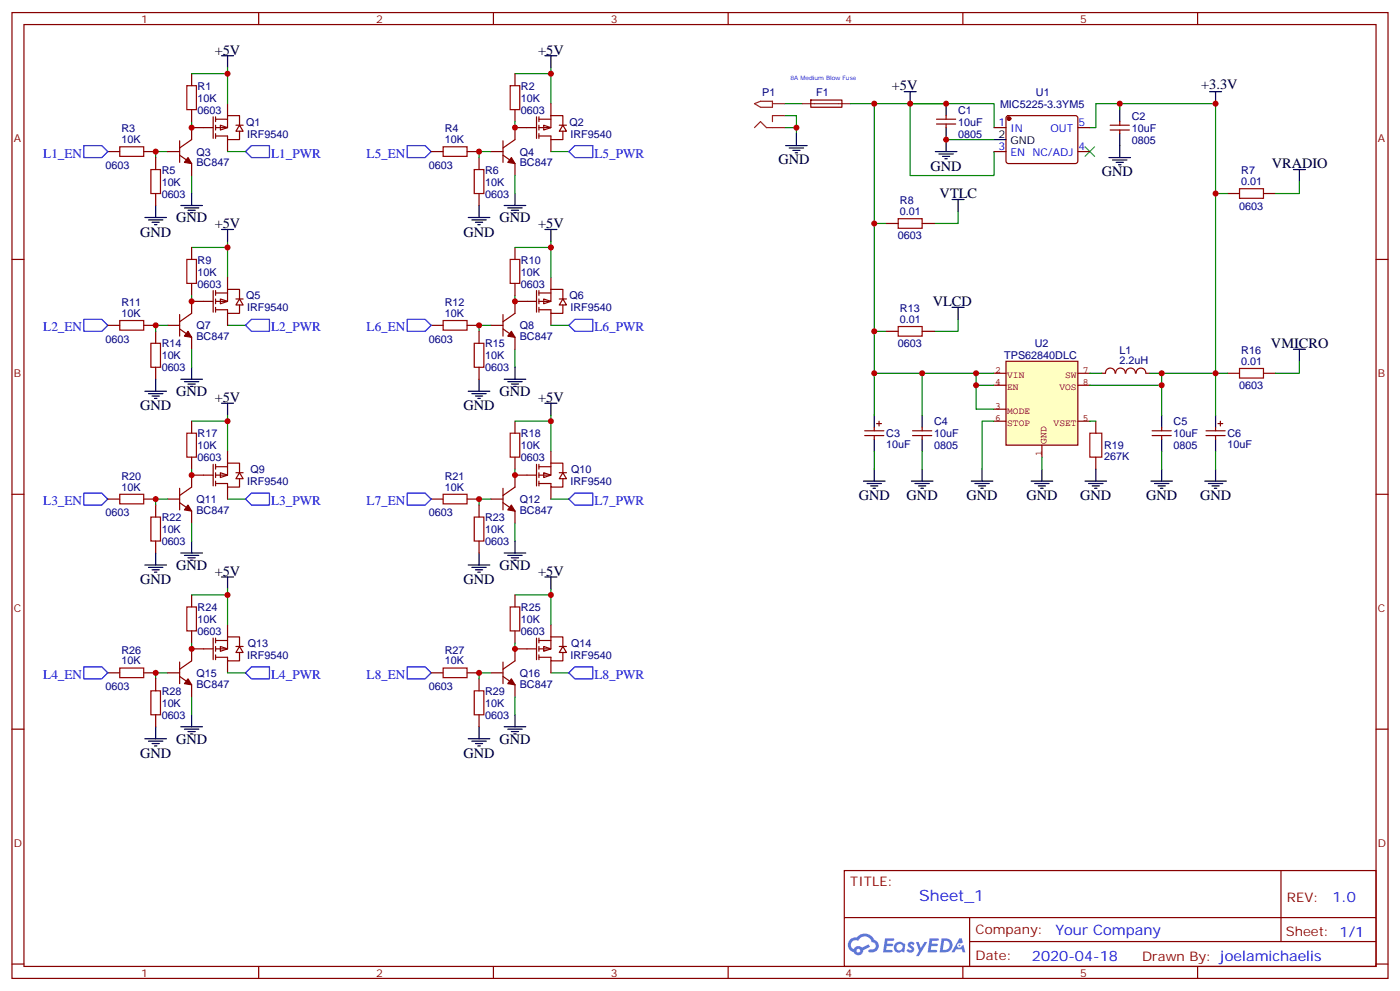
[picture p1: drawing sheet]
<svg xmlns="http://www.w3.org/2000/svg" width="412mm" height="292mm" viewBox="0 0 412 292" stroke-linecap="round" stroke-linejoin="round" font-family="sans-serif">
<g fill="none" stroke="#870000" stroke-width=".35">
<path d="M3.5 3.7h405.4v284.3h-405.4zM7.1 7.2h398.2v277.3h-398.2zM76.2 3.7v3.5M145.3 3.7v3.5M214.5 3.7v3.5M283.6 3.7v3.5M352.8 3.7v3.5M3.5 76.4h3.6M405.3 76.4h3.6M3.5 145.5h3.6M405.3 145.5h3.6M3.5 214.7h3.6"/>
<path d="M405.3 214.7h3.6M248.7 256.3h156.6v28.2h-156.6zM377.3 256.3v20.9M248.7 270.1h156.5M285.6 277.2h119.6M285.6 270.1v14.2M3.5 283.8h3.6M76.2 284.5v3.5M145.3 284.5v3.5M214.5 284.5v3.5M283.6 284.5v3.5M352.8 284.5v3.5"/>
<path d="M405.3 283.8h3.6"/>
</g>
<g fill="#5487ff">
<path d="M267.7 277.5a1.22 1.22 0 0 1 1.7 .2l-.4 .6a.47 .47 0 0 0-.3-.4 .47 .47 0 0 0-.5 .2l.1 .2a1.14 1.14 0 0 1 .8 1.8 1.14 1.14 0 0 1-1.9 0l-.2-.2 .5-.6 .7 .5a.29 .29 0 0 0 .3-.3 .29 .29 0 0 0-.2-.3 1.04 1.04 0 0 1-.6-1.7z"/>
<path d="M260.7 276.2h2.4l.3 .2-.2 .5-1.8 .1-.1 .8h1.5l.3 .4-.3 .4h-1.6l-.2 1.1h1.7l.2 .3-.2 .3-2.6 .1z"/>
<path d="M273.8 276.2h2.4l.3 .2-.1 .5-1.8 .1-.2 .8h1.6l.3 .4-.4 .4-1.6-.1-.1 1.1 1.7 .1 .2 .3-.2 .3-2.6 .1z"/>
<path d="M282.6 276.2h.7l.3 1.3-.6 .3a.69 .69 0 0 0-1 .3 .69 .69 0 0 0 .4 .9 .69 .69 0 0 0 .9-.6l.5-.2 .6 2.2h-.8l-.2-.9h-1.8l-.5 .9h-.8z"/>
<path d="M269.8 277.3h.8l.6 1.8 1.1-1.8h.9l-2.6 4.2h-.8l.9-1.5z"/>
<path d="M277.4 276.2l-.6 4.2h1.3a2.11 2.11 0 0 0 2.5-2.1 2.11 2.11 0 0 0-2.5-2.1zM278.1 277a1.39 1.39 0 0 1 1.7 1.4 1.39 1.39 0 0 1-1.8 1.2h-.3z"/>
<path d="M263.7 277.8a1.54 1.54 0 0 0-.1 2.2 1.54 1.54 0 0 0 2.2 .1l.6 .3 .3-2.3-.2-.3h-.4a1.49 1.49 0 0 0-2.4 0zM264 278.8a.94 .94 0 0 1 1.8 0 .94 .94 0 0 1-1.8 0z"/>
<path d="M250.4 276.6a2.18 2.18 0 0 0 1.1 3.7 1.44 1.44 0 0 0 1.6 .9 1.44 1.44 0 0 0 1.2-1.4l2-1.1-.5-.7-1.9 1a1.47 1.47 0 0 0-2.4 .4 1.39 1.39 0 0 1-.7-1.9 1.39 1.39 0 0 1 2-.5 2.12 2.12 0 0 1 2.2-1.3 2.12 2.12 0 0 1 1.9 1.7 1.14 1.14 0 0 1 1.1 1.4 1.14 1.14 0 0 1-1.7 .7 .43 .43 0 0 0-.5 .4 .43 .43 0 0 0 .4 .5 1.98 1.98 0 0 0 2.5-1.2 1.98 1.98 0 0 0-1.2-2.6 3.1 3.1 0 0 0-5.3-.6l-.9 .1zM252.3 279.9a.55 .55 0 0 1 1.1 0 .55 .55 0 0 1-1.1 0z"/>
<circle cx="282.6" cy="278.3" r=".26"/>
</g>
<path d="M162.3 19.9v10.6M151.7 21.7h10.6M162.3 44.6h5.3" fill="none" stroke="#008700" stroke-width=".35"/>
<path d="M169.3 42.9h5.3v3.5h-5.3l-1.7-1.8z" fill="none" stroke="#00f" stroke-width=".35"/>
<path d="M150.3 25.2h2.8v7.1h-2.8z" fill="none" stroke="#a10000" stroke-width=".35"/>
<path d="M151.7 21.7v3.5M151.7 32.3v3.5" fill="none" stroke="#870000" stroke-width=".35"/>
<path d="M160.5 16.4h3.5M162.3 16.4v3.5" fill="none" stroke="#000" stroke-width=".35"/>
<g fill="#fff" stroke="#870000" stroke-width=".35">
<path d="M160.2 36.9l2.1 .7-2.1 .7z"/>
<path d="M165.8 36.9l1.1 1.7h-2.2z"/>
</g>
<g fill="none" stroke="#870000" stroke-width=".35">
<path d="M158 34.4v6.3M158 37.6h-6.3v3.5l-3.5 2.5M158.7 35.1h3.6M158.7 34.4v1.4M158.7 36.9v1.4M158.7 39.3v1.4M162.3 34h3.5v2.9M162.3 34v3.6h-3.6M162.3 30.5v3.5M164.7 36.9h2.2M165.8 38.6v2.5h-3.5v-1.1h-3.6M127 44.6h3.5"/>
<path d="M137.6 44.6h3.5M141.1 46.4v3.5M141.1 57v3.5M144.6 44.6h3.6M148.2 45.7l3.5 2.5v3.5M148.2 41.5v6.3M162.3 41.1v3.5M127 95.8h3.5M137.6 95.8h3.5M141.1 97.5v3.6M144.6 95.8h3.6M148.2 96.8l3.5 2.5v3.5"/>
<path d="M148.2 92.6v6.4M151.7 88.7v3.6l-3.5 2.4M141.1 108.1v3.6"/>
</g>
<path d="M119.9 42.9h5.3l1.8 1.7-1.8 1.8h-5.3zM119.9 94h5.3l1.8 1.8-1.8 1.7h-5.3z" fill="none" stroke="#00f" stroke-width=".35"/>
<g fill="#870000" stroke="#870000" stroke-width=".35">
<path d="M150.6 46.4l1.1 1.8-2.1-.4z"/>
<path d="M150.6 97.5l1.1 1.8-2.1-.3z"/>
</g>
<g fill="none" stroke="#000" stroke-width=".35">
<path d="M151.7 57v3.5M137.9 64h6.4M139 64.7h4.2M140.1 65.4h2.1M140.8 66.1h.7M141.1 60.5v3.5M148.5 60.5h6.4M149.6 61.2h4.2M150.6 61.9h2.2M151.3 62.6h.7M137.9 115.2h6.4M139 115.9h4.2"/>
<path d="M140.1 116.6h2.1M140.8 117.3h.7M141.1 111.7v3.5M148.5 111.7h6.4M149.6 112.4h4.2M150.6 113.1h2.2M151.3 113.8h.7M151.7 108.1v3.6"/>
</g>
<path d="M130.5 43.2h7.1v2.8h-7.1zM139.7 49.9h2.8v7.1h-2.8zM130.5 94.4h7.1v2.8h-7.1zM139.7 101.1h2.8v7h-2.8z" fill="none" stroke="#a10000" stroke-width=".35"/>
<path d="M151.7 35.8v1.8M144.6 44.6h-3.5v1.8M151.7 51.7v5.3M144.6 95.8h-3.5v1.7M151.7 87v1.7M151.7 102.8v5.3" fill="none" stroke="#008700" stroke-width=".35"/>
<g fill="#fff" stroke="#870000" stroke-width=".35">
<path d="M160.2 88l2.1 .7-2.1 .7z"/>
<path d="M165.8 88l1.1 1.8h-2.2z"/>
</g>
<g fill="none" stroke="#870000" stroke-width=".35">
<path d="M151.7 72.8v3.6M151.7 88.7h6.3M151.7 83.4v3.6M158 85.5v6.4M158.7 86.3h3.6M158.7 85.5v1.5M158.7 88v1.4M158.7 90.5v1.4M162.3 85.2h3.5v2.8M162.3 85.2v3.5h-3.6M162.3 81.7v3.5M162.3 92.3v3.5"/>
<path d="M164.7 88h2.2M165.8 89.8v2.5h-3.5v-1.1h-3.6M151.7 175.2v3.5M151.7 185.7v3.6"/>
</g>
<path d="M160.5 67.6h3.5M162.3 67.6v3.5M160.5 169.9h3.5M162.3 169.9v3.5" fill="none" stroke="#000" stroke-width=".35"/>
<path d="M151.7 72.8h10.6M162.3 71.1v10.6M162.3 95.8h5.3M151.7 175.2h10.6M162.3 173.4v10.6M162.3 198.1h5.3" fill="none" stroke="#008700" stroke-width=".35"/>
<path d="M150.3 76.4h2.8v7h-2.8zM150.3 178.7h2.8v7h-2.8z" fill="none" stroke="#a10000" stroke-width=".35"/>
<path d="M169.3 94h5.3v3.5h-5.3l-1.7-1.7zM169.3 196.3h5.3v3.5h-5.3l-1.7-1.7z" fill="none" stroke="#00f" stroke-width=".35"/>
<g fill="#fff" stroke="#870000" stroke-width=".35">
<path d="M160.2 190.3l2.1 .7-2.1 .7z"/>
<path d="M165.8 190.3l1.1 1.8h-2.2z"/>
</g>
<g fill="none" stroke="#870000" stroke-width=".35">
<path d="M151.7 139.9v3.5l-3.5 2.5M127 146.9h3.5M137.6 146.9h3.5M141.1 148.7v3.5M141.1 159.3v3.5M144.6 146.9h3.6M148.2 148l3.5 2.5v3.5M148.2 143.8v6.3M127 198.1h3.5M137.6 198.1h3.5M141.1 199.8v3.6M144.6 198.1h3.6"/>
<path d="M148.2 199.1l3.5 2.5v3.5M148.2 194.9v6.4M158 187.9v6.3M158 191h-6.3v3.6l-3.5 2.4M158.7 188.6h3.6M158.7 187.9v1.4M158.7 190.3v1.4M158.7 192.8v1.4M162.3 187.5h3.5v2.8M162.3 187.5v3.5h-3.6M162.3 184v3.5M162.3 194.6v3.5"/>
<path d="M164.7 190.3h2.2M165.8 192.1v2.5h-3.5v-1.1h-3.6M141.1 210.4v3.6"/>
</g>
<path d="M119.9 145.2h5.3l1.8 1.7-1.8 1.8h-5.3zM119.9 196.3h5.3l1.8 1.8-1.8 1.7h-5.3z" fill="none" stroke="#00f" stroke-width=".35"/>
<g fill="#870000" stroke="#870000" stroke-width=".35">
<path d="M150.6 199.8l1.1 1.8-2.1-.3z"/>
<path d="M150.6 148.7l1.1 1.8-2.1-.4z"/>
</g>
<g fill="none" stroke="#000" stroke-width=".35">
<path d="M151.7 159.3v3.5M137.9 166.3h6.4M139 167h4.2M140.1 167.7h2.1M140.8 168.5h.7M141.1 162.8v3.5M148.5 162.8h6.4M149.6 163.5h4.2M150.6 164.2h2.2M151.3 164.9h.7M137.9 217.5h6.4M139 218.2h4.2"/>
<path d="M140.1 218.9h2.1M140.8 219.6h.7M141.1 214v3.5M148.5 214h6.4M149.6 214.7h4.2M150.6 215.4h2.2M151.3 216.1h.7M151.7 210.4v3.6"/>
</g>
<path d="M130.5 145.5h7.1v2.8h-7.1zM139.7 152.2h2.8v7.1h-2.8zM130.5 196.7h7.1v2.8h-7.1zM139.7 203.4h2.8v7h-2.8z" fill="none" stroke="#a10000" stroke-width=".35"/>
<path d="M151.7 138.1v1.8M144.6 146.9h-3.5v1.8M151.7 154v5.3M144.6 198.1h-3.5v1.7M151.7 189.3v1.7M151.7 205.1v5.3" fill="none" stroke="#008700" stroke-width=".35"/>
<g fill="#fff" stroke="#870000" stroke-width=".35">
<path d="M160.2 139.2l2.1 .7-2.1 .7z"/>
<path d="M165.8 139.2l1.1 1.7h-2.2z"/>
</g>
<g fill="none" stroke="#870000" stroke-width=".35">
<path d="M56.4 124v3.5M56.4 134.6v3.5M151.7 139.9h6.3M151.7 124v3.5M151.7 134.6v3.5M158 136.7v6.4M158.7 137.4h3.6M158.7 136.7v1.4M158.7 139.2v1.4M162.3 136.3h3.5v2.9M162.3 136.3v3.6h-3.6M162.3 132.8v3.5"/>
<path d="M164.7 139.2h2.2M158.7 141.6v1.5M162.3 143.4v3.5M165.8 140.9v2.5h-3.5v-1.1h-3.6"/>
</g>
<path d="M65.3 118.7h3.5M67 118.7v3.5M160.5 118.7h3.5M162.3 118.7v3.5" fill="none" stroke="#000" stroke-width=".35"/>
<path d="M56.4 124h10.6M67 122.2v10.6M151.7 124h10.6M162.3 122.2v10.6M67 146.9h5.3M162.3 146.9h5.3" fill="none" stroke="#008700" stroke-width=".35"/>
<path d="M55 127.5h2.9v7.1h-2.9zM150.3 127.5h2.8v7.1h-2.8z" fill="none" stroke="#a10000" stroke-width=".35"/>
<path d="M74.1 145.2h5.3v3.5h-5.3l-1.8-1.8zM169.3 145.2h5.3v3.5h-5.3l-1.7-1.8z" fill="none" stroke="#00f" stroke-width=".35"/>
<g fill="#fff" stroke="#870000" stroke-width=".35">
<path d="M64.9 139.2l2.1 .7-2.1 .7z"/>
<path d="M70.6 139.2l1 1.7h-2.1z"/>
</g>
<g fill="none" stroke="#870000" stroke-width=".35">
<path d="M62.8 136.7v6.4M62.8 139.9h-6.4v3.5l-3.5 2.5M63.5 137.4h3.5M63.5 136.7v1.4M63.5 139.2v1.4M67 136.3h3.6v2.9M67 136.3v3.6h-3.5M67 132.8v3.5M69.5 139.2h2.1M31.7 146.9h3.6M42.3 146.9h3.6M45.9 148.7v3.5"/>
<path d="M45.9 159.3v3.5M49.4 146.9h3.5M52.9 148l3.5 2.5v3.5M52.9 143.8v6.3M63.5 141.6v1.5M67 143.4v3.5M70.6 140.9v2.5h-3.6v-1.1h-3.5M31.7 198.1h3.6M42.3 198.1h3.6M45.9 199.8v3.6M49.4 198.1h3.5M52.9 199.1l3.5 2.5v3.5"/>
<path d="M52.9 194.9v6.4M56.4 191v3.6l-3.5 2.4M45.9 210.4v3.6"/>
</g>
<path d="M24.7 145.2h5.3l1.7 1.7-1.7 1.8h-5.3zM24.7 196.3h5.3l1.7 1.8-1.7 1.7h-5.3z" fill="none" stroke="#00f" stroke-width=".35"/>
<g fill="#870000" stroke="#870000" stroke-width=".35">
<path d="M55.4 148.7l1 1.8-2.1-.4z"/>
<path d="M55.4 199.8l1 1.8-2.1-.3z"/>
</g>
<g fill="none" stroke="#000" stroke-width=".35">
<path d="M56.4 159.3v3.5M42.7 166.3h6.3M43.7 167h4.3M44.8 167.7h2.1M45.5 168.5h.7M45.9 162.8v3.5M53.3 162.8h6.3M54.3 163.5h4.3M55.4 164.2h2.1M56.1 164.9h.7M42.7 217.5h6.3M43.7 218.2h4.3"/>
<path d="M44.8 218.9h2.1M45.5 219.6h.7M45.9 214v3.5M53.3 214h6.3M54.3 214.7h4.3M55.4 215.4h2.1M56.1 216.1h.7M56.4 210.4v3.6"/>
</g>
<path d="M35.3 145.5h7v2.8h-7zM44.4 152.2h2.9v7.1h-2.9zM35.3 196.7h7v2.8h-7zM44.4 203.4h2.9v7h-2.9z" fill="none" stroke="#a10000" stroke-width=".35"/>
<path d="M56.4 138.1v1.8M49.4 146.9h-3.5v1.8M56.4 154v5.3M49.4 198.1h-3.5v1.7M56.4 189.3v1.7M56.4 205.1v5.3" fill="none" stroke="#008700" stroke-width=".35"/>
<g fill="#fff" stroke="#870000" stroke-width=".35">
<path d="M64.9 190.3l2.1 .7-2.1 .7z"/>
<path d="M70.6 190.3l1 1.8h-2.1z"/>
</g>
<g fill="none" stroke="#870000" stroke-width=".35">
<path d="M56.4 72.8v3.6M56.4 83.4v3.6M56.4 175.2v3.5M56.4 191h6.4M56.4 185.7v3.6M62.8 187.9v6.3M63.5 188.6h3.5M63.5 187.9v1.4M63.5 190.3v1.4M63.5 192.8v1.4M67 187.5h3.6v2.8M67 187.5v3.5h-3.5"/>
<path d="M67 184v3.5M67 194.6v3.5M69.5 190.3h2.1M70.6 192.1v2.5h-3.6v-1.1h-3.5"/>
</g>
<path d="M65.3 67.6h3.5M67 67.6v3.5M65.3 169.9h3.5M67 169.9v3.5" fill="none" stroke="#000" stroke-width=".35"/>
<path d="M56.4 72.8h10.6M67 71.1v10.6M67 95.8h5.3M56.4 175.2h10.6M67 173.4v10.6M67 198.1h5.3" fill="none" stroke="#008700" stroke-width=".35"/>
<path d="M55 76.4h2.9v7h-2.9zM55 178.7h2.9v7h-2.9z" fill="none" stroke="#a10000" stroke-width=".35"/>
<path d="M74.1 94h5.3v3.5h-5.3l-1.8-1.7zM74.1 196.3h5.3v3.5h-5.3l-1.8-1.7z" fill="none" stroke="#00f" stroke-width=".35"/>
<g fill="#fff" stroke="#870000" stroke-width=".35">
<path d="M64.9 88l2.1 .7-2.1 .7z"/>
<path d="M70.6 88l1 1.8h-2.1z"/>
</g>
<g fill="none" stroke="#870000" stroke-width=".35">
<path d="M56.4 37.6v3.5l-3.5 2.5M31.7 44.6h3.6M42.3 44.6h3.6M45.9 46.4v3.5M45.9 57v3.5M49.4 44.6h3.5M52.9 45.7l3.5 2.5v3.5M52.9 41.5v6.3M31.7 95.8h3.6M42.3 95.8h3.6M45.9 97.5v3.6M49.4 95.8h3.5"/>
<path d="M52.9 96.8l3.5 2.5v3.5M52.9 92.6v6.4M62.8 85.5v6.4M62.8 88.7h-6.4v3.6l-3.5 2.4M63.5 86.3h3.5M63.5 85.5v1.5M63.5 88v1.4M63.5 90.5v1.4M67 85.2h3.6v2.8M67 85.2v3.5h-3.5M67 81.7v3.5M67 92.3v3.5"/>
<path d="M69.5 88h2.1M70.6 89.8v2.5h-3.6v-1.1h-3.5M45.9 108.1v3.6"/>
</g>
<path d="M24.7 42.9h5.3l1.7 1.7-1.7 1.8h-5.3zM24.7 94h5.3l1.7 1.8-1.7 1.7h-5.3z" fill="none" stroke="#00f" stroke-width=".35"/>
<g fill="#870000" stroke="#870000" stroke-width=".35">
<path d="M55.4 97.5l1 1.8-2.1-.3z"/>
<path d="M55.4 46.4l1 1.8-2.1-.4z"/>
</g>
<g fill="none" stroke="#000" stroke-width=".35">
<path d="M56.4 57v3.5M42.7 64h6.3M43.7 64.7h4.3M44.8 65.4h2.1M45.5 66.1h.7M45.9 60.5v3.5M53.3 60.5h6.3M54.3 61.2h4.3M55.4 61.9h2.1M56.1 62.6h.7M42.7 115.2h6.3M43.7 115.9h4.3"/>
<path d="M44.8 116.6h2.1M45.5 117.3h.7M45.9 111.7v3.5M53.3 111.7h6.3M54.3 112.4h4.3M55.4 113.1h2.1M56.1 113.8h.7M56.4 108.1v3.6"/>
</g>
<path d="M35.3 43.2h7v2.8h-7zM44.4 49.9h2.9v7.1h-2.9zM35.3 94.4h7v2.8h-7zM44.4 101.1h2.9v7h-2.9z" fill="none" stroke="#a10000" stroke-width=".35"/>
<path d="M56.4 35.8v1.8M49.4 44.6h-3.5v1.8M56.4 51.7v5.3M49.4 95.8h-3.5v1.7M56.4 87v1.7M56.4 102.8v5.3" fill="none" stroke="#008700" stroke-width=".35"/>
<g fill="#fff" stroke="#870000" stroke-width=".35">
<path d="M64.9 36.9l2.1 .7-2.1 .7z"/>
<path d="M70.6 36.9l1 1.7h-2.1z"/>
</g>
<g fill="none" stroke="#870000" stroke-width=".35">
<path d="M56.4 37.6h6.4M56.4 21.7v3.5M56.4 32.3v3.5M62.8 34.4v6.3M63.5 35.1h3.5M63.5 34.4v1.4M63.5 36.9v1.4M63.5 39.3v1.4M67 34h3.6v2.9M67 34v3.6h-3.5M67 30.5v3.5M69.5 36.9h2.1"/>
<path d="M70.6 38.6v2.5h-3.6v-1.1h-3.5M275.9 35.1h5.6M275.9 36.5h5.6M278.7 34v1.1M278.7 36.5v1.1M292.8 37.6h3.5M296.6 34.2l.4-.2 20.1 .1 .4 .6-.1 13-.6 .5-20-.1-.5-.7v-12.7zM317.5 37.6h3.5M327 36.9h5.7M327 38.3h5.7M329.8 35.8v1.1M329.8 38.3v1"/>
<path d="M67 41.1v3.5M292.8 44.6h3.5M317.5 44.6h3.5"/>
</g>
<g fill="none" stroke="#000" stroke-width=".35">
<path d="M65.3 16.4h3.5M67 16.4v3.5M234.6 39.3v3.6M278.7 30.5v3.5M278.7 37.6v7M329.8 32.3v3.5M329.8 39.3v7.1M356.3 27h3.5M358.1 27v3.5M231.4 42.9h6.4M232.5 43.6h4.2M233.5 44.3h2.2"/>
<path d="M234.2 45h.7M275.5 44.6h6.4M276.6 45.3h4.2M277.6 46h2.2M278.3 46.7h.7M292.8 41.1h3.5M326.7 46.4h6.3M327.7 47.1h4.3M328.8 47.8h2.1M329.5 48.5h.7"/>
</g>
<path d="M67 19.9v10.6M56.4 21.7h10.6M231.1 34h3.5v3.6M231.1 37.6h3.5v1.7M231.1 30.5h5.3M292.8 37.6v-7.1h-24.7v21.2h24.7v-7.1M329.8 32.3v-1.8h-7v7.1h-1.8M67 44.6h5.3M278.7 41.1h14.1" fill="none" stroke="#008700" stroke-width=".35"/>
<path d="M55 25.2h2.9v7.1h-2.9z" fill="none" stroke="#a10000" stroke-width=".35"/>
<path d="M74.1 42.9h5.3v3.5h-5.3l-1.8-1.8z" fill="none" stroke="#00f" stroke-width=".35"/>
<path d="M222.2 30.5l1.8-.7h3.5v1.8h-3.5zM222.2 37.6l1.8-1.8 1.8 1.8h5.3M227.5 30.5h3.6M231.1 34h-3.6v1.8" fill="none" stroke="#8c2424" stroke-width=".35"/>
<path d="M319.6 43.2l2.8 2.8M322.4 43.2l-2.8 2.8" fill="none" stroke="#3c3" stroke-width=".35"/>
<circle cx="297.2" cy="34.9" r=".53" fill="#870000" stroke="#870000" stroke-width=".35"/>
<path d="M296.3 106.4h21.2v24.7h-21.2z" fill="#ffffc2" stroke="#850000" stroke-width=".35"/>
<path d="M292.8 109.9h3.5M292.8 113.4h3.5M317.5 109.9h3.5M317.5 113.4h3.5M292.8 120.5h3.5M292.8 124h3.5M306.9 131.1v3.5M317.5 124h3.5" fill="none" stroke="#850000" stroke-width=".35"/>
<path d="M365.1 55.6h7.1v2.8h-7.1zM264.6 64.4h7v2.8h-7zM264.6 96.1h7v2.9h-7zM365.1 108.5h7.1v2.8h-7.1zM321 127.5h3.6v7.1h-3.6z" fill="none" stroke="#a10000" stroke-width=".35"/>
<g fill="none" stroke="#870000" stroke-width=".35">
<path d="M238.8 29.5h9.2v2l-9.1 .1zM361.6 57h3.5M372.2 57h3.5M261.1 65.8h3.5M271.6 65.8h3.6M261.1 97.5h3.5M271.6 97.5h3.6M328.5 109.9a1.41 1.41 0 0 0-1.4-1.5 1.41 1.41 0 0 0-1.4 1.5h-1.1M328.6 109.9a1.41 1.41 0 0 1 1.5-1.5 1.41 1.41 0 0 1 1.4 1.5M331.6 109.9a1.41 1.41 0 0 1 1.4-1.5 1.41 1.41 0 0 1 1.4 1.5M334.7 109.9a1.41 1.41 0 0 1 1.4-1.5 1.41 1.41 0 0 1 1.4 1.5M337.6 109.9h1.1"/>
<path d="M361.6 109.9h3.5M372.2 109.9h3.5M254.7 126.8h5.6M254.7 128.2h5.6M257.5 125.8v1M257.5 128.2v1.1M258.2 124.7h1.4M258.9 124v1.4M268.8 126.8h5.7M268.8 128.2h5.7M271.6 125.8v1M271.6 128.2v1.1"/>
<path d="M322.8 124v3.5M322.8 134.6v3.5M339.4 126.8h5.6M339.4 128.2h5.6M342.2 125.8v1M342.2 128.2v1.1M355.2 126.8h5.7M355.2 128.2h5.7M358.1 125.8v1M358.1 128.2v1.1M358.8 124.7h1.4M359.5 124v1.4"/>
</g>
<g fill="none" stroke="#000" stroke-width=".35">
<path d="M266.3 27h3.6M268.1 27v3.5M280.5 58.7h3.5M282.2 58.7v3.6M381 49.9h3.5M382.8 49.9v3.5M280.5 90.5h3.5M282.2 90.5v3.5M381 102.8h3.5M382.8 102.8v3.6M257.5 122.2v3.6M257.5 129.3v3.5"/>
<path d="M257.5 138.1v3.5M271.6 122.2v3.6M271.6 129.3v3.5M271.6 138.1v3.5M289.3 138.1v3.5M306.9 138.1v3.5M322.8 138.1v3.5M342.2 122.2v3.6M342.2 129.3v3.5M342.2 138.1v3.5M358.1 122.2v3.6M358.1 129.3v3.5"/>
<path d="M358.1 138.1v3.5M254.4 141.6h6.3M255.4 142.3h4.2M256.5 143.1h2.1M257.2 143.8h.7M268.5 141.6h6.3M269.5 142.3h4.3M270.6 143.1h2.1M271.3 143.8h.7M286.1 141.6h6.4M287.2 142.3h4.2M288.2 143.1h2.1"/>
<path d="M288.9 143.8h.7M303.7 141.6h6.4M304.8 142.3h4.2M305.9 143.1h2.1M306.6 143.8h.7M319.6 141.6h6.4M320.7 142.3h4.2M321.7 143.1h2.1M322.4 143.8h.7M339 141.6h6.4M340.1 142.3h4.2M341.1 143.1h2.2"/>
<path d="M341.8 143.8h.7M354.9 141.6h6.3M356 142.3h4.2M357 143.1h2.1M357.7 143.8h.7"/>
</g>
<g fill="none" stroke="#008700" stroke-width=".35">
<path d="M250.5 30.5h7M278.7 30.5h-21.2v79.4M329.8 30.5h28.3v79.4h3.5M358.1 57h3.5M382.8 53.4v3.6h-7.1M257.5 65.8h3.6M282.2 62.3v3.5h-7M257.5 97.5h3.6M282.2 94v3.5h-7M271.6 109.9h-14.1v12.3M287.5 113.4v7.1h5.3M287.5 109.9h-15.9v12.3"/>
<path d="M292.8 109.9h-5.3v3.5h5.3M321 109.9h3.6M338.7 109.9h3.5v3.5h-21.2M342.2 109.9h15.9v12.3M342.2 113.4v8.8M382.8 106.4v3.5h-7.1M257.5 132.8v5.3M271.6 132.8v5.3M292.8 124h-3.5v14.1M306.9 134.6v3.5M321 124h1.8M342.2 132.8v5.3"/>
<path d="M358.1 132.8v5.3"/>
</g>
<path d="M236.4 30.5h14.1" fill="none" stroke="#8c2424" stroke-width=".35"/>
<g fill="#c00">
<circle cx="257.5" cy="30.5" r=".88"/>
<circle cx="257.5" cy="97.5" r=".88"/>
<circle cx="257.5" cy="65.8" r=".88"/>
<circle cx="268.1" cy="30.5" r=".88"/>
<circle cx="257.5" cy="109.9" r=".88"/>
<circle cx="329.8" cy="30.5" r=".88"/>
<circle cx="342.2" cy="109.9" r=".88"/>
<circle cx="271.6" cy="109.9" r=".88"/>
<circle cx="287.5" cy="113.4" r=".88"/>
<circle cx="45.9" cy="198.1" r=".88"/>
<circle cx="67" cy="175.2" r=".88"/>
<circle cx="56.4" cy="191" r=".88"/>
<circle cx="56.4" cy="139.9" r=".88"/>
<circle cx="67" cy="124" r=".88"/>
<circle cx="45.9" cy="146.9" r=".88"/>
<circle cx="45.9" cy="44.6" r=".88"/>
<circle cx="67" cy="21.7" r=".88"/>
<circle cx="56.4" cy="37.6" r=".88"/>
<circle cx="56.4" cy="88.7" r=".88"/>
<circle cx="67" cy="72.8" r=".88"/>
<circle cx="45.9" cy="95.8" r=".88"/>
<circle cx="141.1" cy="95.8" r=".88"/>
<circle cx="162.3" cy="72.8" r=".88"/>
<circle cx="151.7" cy="88.7" r=".88"/>
<circle cx="151.7" cy="37.6" r=".88"/>
<circle cx="162.3" cy="21.7" r=".88"/>
<circle cx="141.1" cy="44.6" r=".88"/>
<circle cx="141.1" cy="146.9" r=".88"/>
<circle cx="162.3" cy="124" r=".88"/>
<circle cx="151.7" cy="139.9" r=".88"/>
<circle cx="151.7" cy="191" r=".88"/>
<circle cx="162.3" cy="175.2" r=".88"/>
<circle cx="141.1" cy="198.1" r=".88"/>
<circle cx="278.7" cy="41.1" r=".88"/>
<circle cx="278.7" cy="30.5" r=".88"/>
<circle cx="342.2" cy="113.4" r=".88"/>
<circle cx="287.5" cy="109.9" r=".88"/>
<circle cx="358.1" cy="109.9" r=".88"/>
<circle cx="358.1" cy="30.5" r=".88"/>
<circle cx="234.6" cy="37.6" r=".88"/>
<circle cx="358.1" cy="57" r=".88"/>
</g>
<text font-size="4.6" fill="#00f" x="270.8" y="265.3">Sheet_1</text>
<g font-size="4.2">
<text x="63.2" y="16.1">+5V</text>
<text x="158.5" y="16.1">+5V</text>
<text x="262.7" y="26.6">+5V</text>
<text x="353.8" y="26.3">+3.3V</text>
<text x="229.3" y="48.2">GND</text>
<text x="274.1" y="50.3">GND</text>
<text x="324.6" y="51.9">GND</text>
<text x="374.6" y="49.6">VRADIO</text>
<text x="276.8" y="58.4">VTLC</text>
<text x="51.9" y="65.4">GND</text>
<text x="147.1" y="65.4">GND</text>
<text x="41.3" y="69.7">GND</text>
<text x="63.2" y="67.2">+5V</text>
<text x="136.5" y="69.7">GND</text>
<text x="158.5" y="67.2">+5V</text>
<text x="274.8" y="90.1">VLCD</text>
<text x="374.4" y="102.5">VMICRO</text>
<text x="51.9" y="116.6">GND</text>
<text x="63.2" y="118.4">+5V</text>
<text x="147.1" y="116.6">GND</text>
<text x="158.5" y="118.4">+5V</text>
<text x="41.3" y="120.8">GND</text>
<text x="136.5" y="120.8">GND</text>
<text x="252.9" y="147.3">GND</text>
<text x="267.1" y="147.3">GND</text>
<text x="284.7" y="147.3">GND</text>
<text x="302.3" y="147.3">GND</text>
<text x="318.2" y="147.3">GND</text>
<text x="337.6" y="147.3">GND</text>
<text x="353.5" y="147.3">GND</text>
<text x="51.9" y="167.7">GND</text>
<text x="147.1" y="167.7">GND</text>
<text x="41.3" y="172">GND</text>
<text x="63.2" y="169.5">+5V</text>
<text x="136.5" y="172">GND</text>
<text x="158.5" y="169.5">+5V</text>
<text x="51.9" y="218.9">GND</text>
<text x="147.1" y="218.9">GND</text>
<text x="41.3" y="223.1">GND</text>
<text x="136.5" y="223.1">GND</text>
</g>
<g font-size="4.2" fill="#00f">
<text x="392.5" y="265.6">1.0</text>
<text x="310.9" y="275.1">Your Company</text>
<text x="304" y="282.9">2020-04-18</text>
</g>
<g font-size="3.9" fill="#00f">
<text x="12.8" y="46.4">L1_EN</text>
<text x="79.9" y="46.4">L1_PWR</text>
<text x="108" y="46.4">L5_EN</text>
<text x="175.2" y="46.4">L5_PWR</text>
<text x="12.8" y="97.5">L2_EN</text>
<text x="79.9" y="97.5">L2_PWR</text>
<text x="108" y="97.5">L6_EN</text>
<text x="175.2" y="97.5">L6_PWR</text>
<text x="12.8" y="148.7">L3_EN</text>
<text x="79.9" y="148.7">L3_PWR</text>
<text x="108" y="148.7">L7_EN</text>
<text x="175.2" y="148.7">L7_PWR</text>
<text x="12.8" y="199.8">L4_EN</text>
<text x="79.9" y="199.8">L4_PWR</text>
<text x="108" y="199.8">L8_EN</text>
<text x="175.2" y="199.8">L8_PWR</text>
</g>
<g font-size="3.9" fill="#800">
<text x="250.5" y="260.9">TITLE:</text>
<text x="379.1" y="265.6">REV:</text>
<text x="287.4" y="275.1">Company:</text>
<text x="378.7" y="275.7">Sheet: 1/1</text>
<text x="287.4" y="282.8">Date:</text>
<text x="336.4" y="282.8">Drawn By: joelamichaelis</text>
</g>
<g font-size="3.2" fill="#800">
<text x="41.6" y="6.7">1</text>
<text x="110.8" y="6.7">2</text>
<text x="179.9" y="6.7">3</text>
<text x="249.1" y="6.7">4</text>
<text x="318.2" y="6.7">5</text>
<text x="4.1" y="41.8">A</text>
<text x="405.9" y="41.8">A</text>
<text x="4.1" y="110.9">B</text>
<text x="405.9" y="110.9">B</text>
<text x="4.1" y="180.1">C</text>
<text x="405.9" y="180.1">C</text>
<text x="4.1" y="249.2">D</text>
<text x="405.9" y="249.2">D</text>
<text x="41.6" y="287.5">1</text>
<text x="110.8" y="287.5">2</text>
<text x="179.9" y="287.5">3</text>
<text x="249.1" y="287.5">4</text>
<text x="318.2" y="287.5">5</text>
</g>
<g font-size="3.2" fill="#000080">
<text x="58.2" y="30">10K</text>
<text x="58.2" y="26.4">R1</text>
<text x="153.5" y="30">10K</text>
<text x="153.5" y="26.4">R2</text>
<text x="224.5" y="28.1">P1</text>
<text x="240.4" y="28.1">F1</text>
<text x="305.2" y="28.2">U1</text>
<text x="58.2" y="33.5">0603</text>
<text x="153.5" y="33.5">0603</text>
<text x="282.2" y="33.5">C1</text>
<text x="294.6" y="31.7">MIC5225-3.3YM5</text>
<text x="333.4" y="35.2">C2</text>
<text x="35.8" y="39">R3</text>
<text x="72.5" y="37">Q1</text>
<text x="72.8" y="40.5">IRF9540</text>
<text x="131" y="39">R4</text>
<text x="167.7" y="37">Q2</text>
<text x="168" y="40.5">IRF9540</text>
<text x="282.2" y="37">10uF</text>
<text x="282.2" y="40.5">0805</text>
<text x="333.4" y="38.8">10uF</text>
<text x="35.8" y="42.2">10K</text>
<text x="57.9" y="45.8">Q3</text>
<text x="131" y="42.2">10K</text>
<text x="153.1" y="45.8">Q4</text>
<text x="333.4" y="42.3">0805</text>
<text x="31" y="49.7">0603</text>
<text x="47.6" y="51.1">R5</text>
<text x="57.9" y="49">BC847</text>
<text x="126.3" y="49.7">0603</text>
<text x="142.9" y="51.1">R6</text>
<text x="153.1" y="49">BC847</text>
<text x="365.6" y="51.3">R7</text>
<text x="47.6" y="54.7">10K</text>
<text x="47.6" y="58.2">0603</text>
<text x="142.9" y="54.7">10K</text>
<text x="142.9" y="58.2">0603</text>
<text x="365.6" y="54.5">0.01</text>
<text x="265.1" y="63.3">0.01</text>
<text x="265.1" y="60.1">R8</text>
<text x="365" y="61.7">0603</text>
<text x="264.4" y="70.5">0603</text>
<text x="58.2" y="77.6">R9</text>
<text x="153.5" y="77.6">R10</text>
<text x="58.2" y="81.1">10K</text>
<text x="153.5" y="81.1">10K</text>
<text x="58.2" y="84.6">0603</text>
<text x="72.5" y="88.2">Q5</text>
<text x="153.5" y="84.6">0603</text>
<text x="167.7" y="88.2">Q6</text>
<text x="35.8" y="93.3">10K</text>
<text x="35.8" y="90.1">R11</text>
<text x="72.8" y="91.7">IRF9540</text>
<text x="131" y="93.3">10K</text>
<text x="131" y="90.1">R12</text>
<text x="168" y="91.7">IRF9540</text>
<text x="265.1" y="95.1">0.01</text>
<text x="265.1" y="91.9">R13</text>
<text x="31" y="100.9">0603</text>
<text x="57.9" y="100.1">BC847</text>
<text x="57.9" y="96.9">Q7</text>
<text x="126.3" y="100.9">0603</text>
<text x="153.1" y="100.1">BC847</text>
<text x="153.1" y="96.9">Q8</text>
<text x="47.6" y="105.8">10K</text>
<text x="47.6" y="102.3">R14</text>
<text x="142.9" y="105.8">10K</text>
<text x="142.9" y="102.3">R15</text>
<text x="264.4" y="102.2">0603</text>
<text x="295.8" y="105.7">TPS62840DLC</text>
<text x="304.8" y="102.1">U2</text>
<text x="329.8" y="107.3">2.2uH</text>
<text x="329.8" y="104.1">L1</text>
<text x="365.6" y="107.4">0.01</text>
<text x="365.6" y="104.2">R16</text>
<text x="47.6" y="109.3">0603</text>
<text x="142.9" y="109.3">0603</text>
<text x="365" y="114.6">0603</text>
<text x="275.2" y="125.2">C4</text>
<text x="345.7" y="125.2">C5</text>
<text x="58.2" y="128.7">R17</text>
<text x="153.5" y="128.7">R18</text>
<text x="261.1" y="131.8">10uF</text>
<text x="261.1" y="128.7">C3</text>
<text x="275.2" y="128.7">10uF</text>
<text x="345.7" y="128.7">10uF</text>
<text x="361.6" y="131.8">10uF</text>
<text x="361.6" y="128.7">C6</text>
<text x="58.2" y="132.3">10K</text>
<text x="58.2" y="135.8">0603</text>
<text x="153.5" y="132.3">10K</text>
<text x="153.5" y="135.8">0603</text>
<text x="275.2" y="132.3">0805</text>
<text x="325.3" y="135.4">267K</text>
<text x="325.3" y="132.2">R19</text>
<text x="345.7" y="132.3">0805</text>
<text x="35.8" y="141.3">R20</text>
<text x="72.8" y="142.8">IRF9540</text>
<text x="73.8" y="139.3">Q9</text>
<text x="131" y="141.3">R21</text>
<text x="168" y="142.8">IRF9540</text>
<text x="168.2" y="139.3">Q10</text>
<text x="35.8" y="144.5">10K</text>
<text x="57.9" y="148.1">Q11</text>
<text x="131" y="144.5">10K</text>
<text x="153.1" y="148.1">Q12</text>
<text x="31" y="152">0603</text>
<text x="47.6" y="153.4">R22</text>
<text x="57.9" y="151.3">BC847</text>
<text x="126.3" y="152">0603</text>
<text x="142.9" y="153.4">R23</text>
<text x="153.1" y="151.3">BC847</text>
<text x="47.6" y="157">10K</text>
<text x="47.6" y="160.5">0603</text>
<text x="142.9" y="157">10K</text>
<text x="142.9" y="160.5">0603</text>
<text x="58.2" y="179.9">R24</text>
<text x="153.5" y="179.9">R25</text>
<text x="58.2" y="183.4">10K</text>
<text x="153.5" y="183.4">10K</text>
<text x="58.2" y="187">0603</text>
<text x="73" y="190.4">Q13</text>
<text x="153.5" y="187">0603</text>
<text x="168.2" y="190.4">Q14</text>
<text x="35.8" y="195.6">10K</text>
<text x="35.8" y="192.4">R26</text>
<text x="72.8" y="194">IRF9540</text>
<text x="131" y="195.6">10K</text>
<text x="131" y="192.4">R27</text>
<text x="168" y="194">IRF9540</text>
<text x="31" y="203.2">0603</text>
<text x="57.9" y="202.4">BC847</text>
<text x="57.9" y="199.2">Q15</text>
<text x="126.3" y="203.2">0603</text>
<text x="153.1" y="202.4">BC847</text>
<text x="153.1" y="199.2">Q16</text>
<text x="47.6" y="208.1">10K</text>
<text x="47.6" y="204.6">R28</text>
<text x="142.9" y="208.1">10K</text>
<text x="142.9" y="204.6">R29</text>
<text x="47.6" y="211.6">0603</text>
<text x="142.9" y="211.6">0603</text>
</g>
<g font-size="3.2" fill="#00f">
<text x="294.1" y="37.2">1</text>
<text x="297.6" y="39">IN</text>
<text x="309.4" y="39">OUT</text>
<text x="317.7" y="37.2">5</text>
<text x="294.1" y="44.3">3</text>
<text x="297.6" y="46">EN NC/ADJ</text>
<text x="317.7" y="44.3">4</text>
</g>
<g font-size="3.2">
<text x="294.1" y="40.7">2</text>
<text x="297.6" y="42.5">GND</text>
</g>
<g font-size="2.8" fill="#840000">
<text x="293.2" y="109.9">2</text>
<text x="293.2" y="113.4">4</text>
<text x="296.7" y="111.2">VIN</text>
<text x="313.8" y="111.2">SW</text>
<text x="319" y="109.9">7</text>
<text x="319" y="113.4">8</text>
<text x="296.7" y="114.7">EN</text>
<text x="312.1" y="114.7">VOS</text>
<text x="293.2" y="120.4">3</text>
<text x="293.2" y="124">6</text>
<text x="296.7" y="121.8">MODE</text>
<text x="296.7" y="125.3">STOP</text>
<text x="310.4" y="125.3">VSET</text>
<text x="319" y="124">5</text>
<text x="308.2" y="130.7" transform="rotate(-90 308.2 130.7)">GND</text>
<text x="306.9" y="134.2" transform="rotate(-90 306.9 134.2)">1</text>
</g>
<text font-size="1.8" fill="#00f" x="232.8" y="23.5">8A Medium Blow Fuse</text>
</svg>
